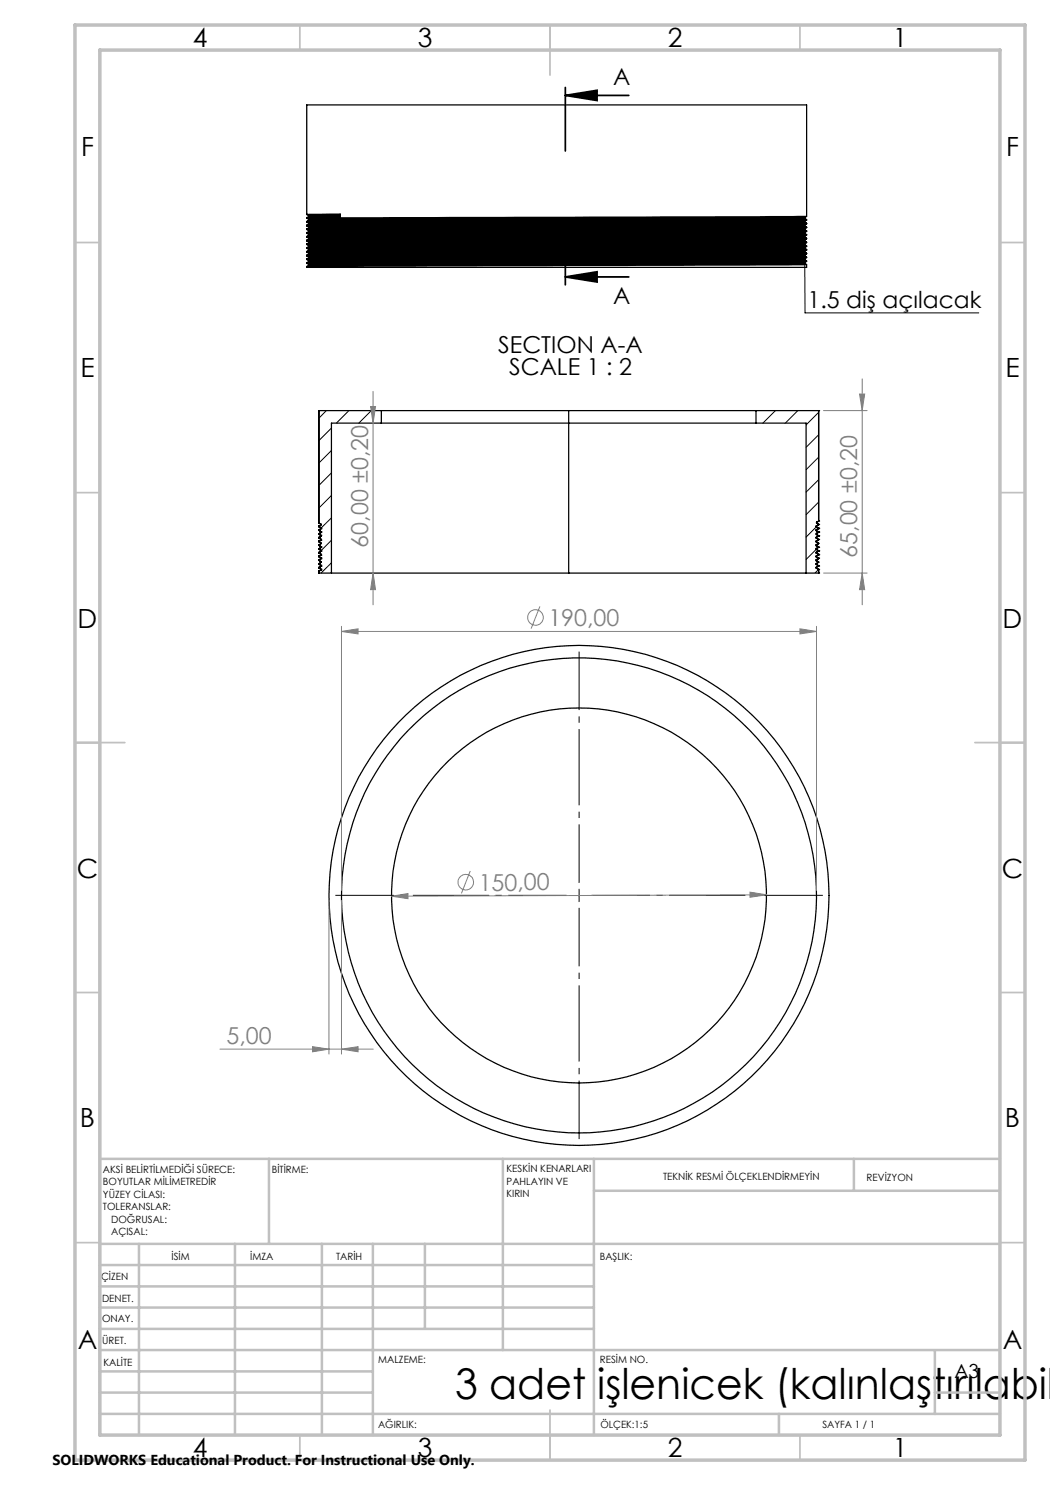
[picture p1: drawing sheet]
<svg xmlns="http://www.w3.org/2000/svg" width="210mm" height="297mm" viewBox="0 0 210 297" stroke-linecap="round" stroke-linejoin="round" font-family="sans-serif">
<g fill="none" stroke="#000" stroke-width=".25">
<path d="M61.3 51.9l.4 .2M61.3 51.1l.4 .3M61.3 50.4l.4 .2M61.3 49.6l.4 .3M61.3 48.9l.4 .2M61.3 48.2l.4 .2M61.3 47.4l.4 .2M61.3 46.6l.4 .3M61.3 45.9l.4 .2M61.3 45.2l.4 .2M61.3 44.4l.4 .2M61.3 43.6l.4 .3"/>
<path d="M61.3 42.9l.4 .2M61.3 52.6l.4 .3M61.3 52.6h.1M61.3 51.9h.1M61.3 51.1h.1M61.3 50.4h.1M61.3 49.6h.1M61.3 48.9h.1M61.3 48.2h.1M61.3 47.4h.1M61.3 46.6h.1M61.3 45.9h.1"/>
<path d="M61.3 45.2h.1M61.3 44.4h.1M61.3 43.6h.1M61.3 42.9h.1M61.3 42.9l6.8-.1v.7h-6.8M61.3 42.9v-21.9h100v22.2M61.3 43.5v.1M61.3 44.3v.1M61.3 45v.2M61.3 45.8v.1M61.3 47.3v.1M61.3 48v.2"/>
<path d="M61.3 48.8v.1M61.3 50.3v.1M61.3 51v.1M61.3 51.8v.1M61.7 52.3l-.4 .3M61.7 51.6l-.4 .2M61.7 50.8l-.4 .2M61.7 50.1l-.4 .2M61.7 49.3l-.4 .3M61.7 48.6l-.4 .2M61.7 47.8l-.4 .2M61.7 47.1l-.4 .2"/>
<path d="M61.7 46.3l-.4 .2M61.7 45.6l-.4 .2M61.7 44.8l-.4 .2M61.7 44.1l-.4 .2M61.7 43.3l-.4 .2M61.7 53.1l-.4 .2M61.7 52.1v.2M61.7 51.4v.2M61.7 50.6v.2M61.7 49.9v.2M61.7 49.1v.2M61.7 48.4v.2"/>
<path d="M61.7 47.6v.2M61.7 46.9v.2M61.7 46.1v.2M61.7 52.9v.2M61.7 43.1v.2M61.7 43.9v.2M61.7 44.6v.2M61.7 45.4v.2M68.1 43.1h-6.3M68.1 43.2l-6.3 .1M160.9 52.5l-99.1 .4M160.9 51.7l-99.1 .4"/>
<path d="M160.9 51l-99.1 .4M160.9 50.2l-99.1 .4M160.9 49.5l-99.1 .4M160.9 48.8l-99.1 .3M160.9 48l-99.1 .4M160.9 47.2l-99.1 .4M160.9 46.5l-99.1 .4M160.9 45.8l-99.1 .3M160.9 45l-99.1 .4M160.9 44.2l-99.1 .4M160.9 43.5l-99.1 .4M160.9 52.7l-99.1 .4"/>
<path d="M160.9 51.9l-99.1 .4M160.9 51.2l-99.1 .4M160.9 50.4l-99.1 .4M160.9 49.7l-99.1 .4M160.9 48.9l-99.1 .4M160.9 48.2l-99.1 .4M160.9 47.4l-99.1 .4M160.9 46.7l-99.1 .4M160.9 45.9l-99.1 .4M160.9 45.2l-99.1 .4M160.9 44.4l-99.1 .4M160.9 43.7l-99.1 .4"/>
<path d="M161.3 52.3l-100 .3M161.3 51.5l-100 .4M161.3 50.8l-100 .3M161.3 48.5l-100 .4M161.3 47.8l-100 .4M161.3 47l-100 .4M161.3 43.2l-100 .4M161.3 43.9l-100 .4M161.3 47.7l-100 .3M161.3 48.4l-100 .4M161.3 49.2l-100 .4M161.3 51.4l-100 .4"/>
<path d="M161.3 52.2l-100 .4M161.3 52.9l-100 .4M161.3 50.7l-.4 .3v.2l.4 .2-.4 .3v.2l.4 .3-.4 .3v.2l.4 .2v.6h-100v-.2M161.3 50l-.4 .2v.2l.4 .3M161.3 49.3l-.4 .2v.2l.4 .2M161.3 46.9l-.4 .3v.2l.4 .3-.4 .3v.2l.4 .2-.4 .4v.1l.4 .4M161.3 46.3l-.4 .2v.2l.4 .2M161.3 45.5l-.4 .3v.1l.4 .3M161.3 44.8l-.4 .2v.2l.4 .2M161.3 44l-.4 .2v.2l.4 .3M161.3 43.3l-.4 .2v.2l.4 .3M161.3 50l-100 .4"/>
<path d="M161.3 49.3l-100 .3M161.3 46.3l-100 .3M161.3 45.5l-100 .4M161.3 44.8l-100 .4M161.3 44l-100 .4M161.3 44.7l-100 .3M161.3 45.4l-100 .4M161.3 46.2l-100 .3M161.3 46.9l-100 .4M161.3 49.9l-100 .4M161.3 50.7l-100 .3M161.3 44.7v.1"/>
<path d="M161.3 45.4v.1M161.3 46.2v.1M161.3 49.9v.1M63.8 82.1v22.5M76.3 84.6h74.9M76.3 82.1h37.4M76.3 82.1h-12.6v22.5M76.3 84.6h-10v30M76.3 82.1v2.5M113.7 82.1h37.5M113.7 82.1v32.5M151.2 82.1h12.5"/>
<path d="M151.2 84.6h10v30M151.2 82.1v2.5M163.7 82.1h.1M163.7 82.1v22.1M63.7 109l.4 .3M63.7 112.1l.4 .2M63.7 108.3l.4 .3M63.7 112.7l.4 .4M63.7 105.2l.4 .4M63.7 104.6l.4 .2M63.7 112.7h.1M63.7 112.1h.1"/>
<path d="M63.7 109h.1M63.7 108.3h.1M63.7 105.2h.1M63.7 104.6h.1M63.8 109.7h.1M63.8 110.6h.1M63.8 110.6l.4 .2M63.8 109.1h.1M63.8 109.1l.4 .2M63.8 111.3h.1M63.8 111.3l.4 .3M63.8 112h.1"/>
<path d="M63.8 112.1l.4 .2M63.8 109.9h.1M63.8 109.9l.4 .2M63.8 110.5h.1M63.8 108.3l.4 .3M63.8 113.5h.1M63.8 112.9h.1M63.8 112.9l.4 .2M63.8 108.2h.1M63.8 106h.1M63.8 106.1h.1M63.8 106.1l.4 .2"/>
<path d="M63.8 105.3h.1M63.8 105.3l.4 .3M63.8 104.6l.4 .2M63.8 107.6h.1M63.8 107.6l.4 .2M63.8 106.7h.1M63.8 106.9h.1M63.8 106.9l.4 .2M63.8 107.5h.1M63.8 113.6h.1M63.8 113.6l.4 .2M63.8 105.2v.1"/>
<path d="M63.8 106v.1M63.8 106.7v.2M63.8 107.5v.1M63.8 108.2v.1M63.8 109v.1M63.8 109.7v.2M63.8 110.5v.1M63.8 112v.1M63.8 112.7v.2M63.8 113.5v.1M64.1 109.5l-.4 .2 .4 .4M64.1 110.3l-.4 .2 .4 .3"/>
<path d="M64.1 111l-.4 .3 .4 .3M64.1 112.5l-.4 .2M64.1 111.8l-.4 .3M64.1 108.8l-.4 .2M64.1 113.3l-.4 .2 .4 .3M64.1 108l-.4 .3M64.1 105.8l-.4 .2 .4 .3M64.1 105l-.4 .2M64.1 107.3l-.4 .2 .4 .3M64.1 106.5l-.4 .2 .4 .4M64.1 114l-.4 .3v.3h2.6M64.1 110.8v.2"/>
<path d="M64.1 109.3v.2M64.1 112.3v.2M64.1 111.6v.2M64.1 108.6v.2M64.1 110.1v.2M64.1 113.8v.2M64.1 113.1v.2M64.1 107.8v.2M64.1 104.8v.2M64.1 106.3v.2M64.1 105.6v.2M64.1 107.1v.2"/>
<path d="M64.1 112.3h.1M64.1 112.5h.1M64.1 108.8h.1M64.1 108.6h.1M64.1 105h.1M64.1 104.8h.1M64.2 109.5h.1M64.2 109.5l-.4 .2M64.2 111h.1M64.2 111l-.4 .3M64.2 109.3h.1M64.2 112.5l-.4 .2"/>
<path d="M64.2 111.6h.1M64.2 111.8h.1M64.2 111.8l-.4 .2M64.2 108.8l-.4 .2M64.2 110.1h.1M64.2 110.3h.1M64.2 110.3l-.4 .2M64.2 113.3h.1M64.2 113.3l-.4 .2M64.2 113.1h.1M64.2 108h.1M64.2 108l-.4 .2"/>
<path d="M64.2 105.8h.1M64.2 105.8l-.4 .2M64.2 105l-.4 .2M64.2 106.3h.1M64.2 105.6h.1M64.2 106.5h.1M64.2 106.5l-.4 .2M64.2 107.1h.1M64.2 107.2l-.4 .3M64.2 113.8h.1M64.2 114h.1M64.2 114l-.4 .2v.4"/>
<path d="M64.2 110.8v.2M64.2 112.3v.2M64.2 108.6v.2M64.2 110.1v.2M64.2 107.8v.2M64.2 107.1v.1M64.2 106.3v.2M64.2 104.8v.2M64.2 107.2v.1M64.2 107.8h.1M64.2 110.8h.1M66.3 114.6h47.4"/>
<path d="M113.7 114.6h47.5M161.2 114.6h2.5M163.2 109.9h.1M163.2 111.2h.1M163.2 111.4h.1M163.2 109.7h.1M163.2 112.9h.1M163.2 111.9l.1 .1M163.2 112.1h.1M163.2 112.7h.1M163.2 109.1h.1M163.2 110.6h.1"/>
<path d="M163.2 108.9l.1 .1M163.2 113.6h.1M163.2 113.4h.1M163.2 108.4h.1M163.2 106.1h.1M163.2 105.4h.1M163.2 105.9h.1M163.2 105.2h.1M163.2 108.2h.1M163.2 107.5h.1M163.2 107.6h.1M163.2 109.9l.4 .2"/>
<path d="M163.2 111.4l.4 .2M163.2 112.9l.4 .2M163.2 112.1l.4 .3M163.2 109.1l.4 .3M163.2 110.6l.4 .3M163.2 113.6l.4 .3M163.2 108.4l.4 .2M163.2 106.1l.4 .3M163.2 105.4l.4 .2M163.2 107.6l.4 .3M163.3 106.9l.3 .2M163.3 109.9l.4 .2"/>
<path d="M163.3 111.4l.4 .2M163.3 112.9l.4 .2M163.3 112.1l.4 .4M163.3 109.1l.4 .3M163.3 110.6l.4 .3M163.3 113.6l.4 .3M163.3 108.4l.4 .2M163.3 106.1l.4 .3M163.3 105.4l.4 .2M163.3 106.9l.4 .2M163.3 107.6l.4 .3M163.3 104.6l.4 .3"/>
<path d="M163.3 104.6h.1M163.3 104.5h.1M163.3 104.5v.1M163.3 111.2v.2M163.3 109.7v.2M163.3 112.7v.2M163.3 112v.1M163.3 109v.1M163.3 110.5v.1M163.3 113.4v.2M163.3 105.2v.2M163.3 105.9v.2"/>
<path d="M163.3 106.7v.2M163.3 107.5v.1M163.3 108.2v.2M163.7 110.9l-.5 .3M163.7 109.5l-.5 .2M163.7 111.7l-.5 .2M163.7 112.5l-.5 .2M163.7 110.2l-.4 .3M163.7 108.7l-.5 .2M163.7 113.2l-.5 .2M163.7 106.5l-.4 .2M163.7 105.7l-.5 .2"/>
<path d="M163.7 104.9l-.5 .3M163.7 107.9l-.5 .3M163.7 107.2l-.5 .3M163.7 113.1h.1M163.7 111.7h.1M163.7 112.5h.1M163.7 109.4h.1M163.7 108.7h.1M163.7 108.6h.1M163.7 108h.1M163.7 104.2l-.4 .3v.1l.4 .3M163.7 110.1h.1"/>
<path d="M163.7 111l-.4 .2M163.7 111h.1M163.7 111.6h.1M163.7 109.5l-.4 .2M163.7 109.5h.1M163.7 111.7l-.4 .3M163.7 112.5l-.4 .2M163.7 110.2h.1M163.7 110.9h.1M163.7 108.7l-.4 .3M163.7 113.9h.1M163.7 113.2l-.4 .2"/>
<path d="M163.7 113.2h.1M163.7 106.4h.1M163.7 105.6h.1M163.7 106.5h.1M163.7 105.7l-.4 .2M163.7 105.7h.1M163.7 104.9l-.4 .3M163.7 108l-.4 .2M163.7 107.1h.1M163.7 107.2l-.4 .3M163.7 107.2h.1M163.7 107.9h.1"/>
<path d="M163.7 104.9h.1M163.7 104.2l-.4 .3M163.7 104.2h.1M163.7 114.6h.1M163.7 105.6v.1M163.7 106.4v.1M163.7 107.1v.1M163.7 107.9v.1M163.7 108.6v.1M163.7 109.4v.1M163.7 110.1v.1M163.7 110.9v.1"/>
<path d="M163.7 111.6v.1M163.7 113.1v.1M163.7 113.9v.7"/>
<circle cx="115.8" cy="179.1" r="47.5"/>
<circle cx="115.8" cy="179.1" r="37.5"/>
<circle cx="115.8" cy="179.1" r="50"/>
</g>
<g fill="none" stroke="#000" stroke-width=".2">
<path d="M160.9 49.7l.1 12.9h34.8M65.3 82.1l-1.5 1.5M66.3 85.6l-2.5 2.5M66.3 90.1l-2.5 2.5M66.3 94.6l-2.5 2.5M66.3 99.1l-2.5 2.5M69.8 82.1l-2.5 2.5M74.3 82.1l-2.5 2.5M76.3 84.6h-.1M155.1 82.1l-2.5 2.5M159.6 82.1l-2.5 2.5M163.7 82.5l-2.5 2.5"/>
<path d="M163.7 87l-2.5 2.5M163.7 91.4l-2.5 2.5M163.7 96l-2.5 2.4M64 105.9l-.2 .2M64 110.4l-.2 .2M66.3 103.6l-2.1 2.1M66.3 108.1l-2.1 2.1M66.3 112.6l-2.1 2M163.3 105.3l-2.1 2.1M163.3 109.8l-2.1 2.1M163.7 100.4l-2.5 2.5M163.7 104.9l-.1 .2"/>
<path d="M163.7 109.4l-.2 .2M163.7 113.9l-.7 .7M114.5 179.1h2.6M115.8 177.8v2.5"/>
</g>
<g fill="none" stroke="#808080" stroke-width=".2">
<path d="M74.6 78.3v42.7M171.9 78.8h1l-.5 3.3zM172.4 75.8v45.2M74.1 81.3h1l-.5 3.3zM164.7 82.1h8.7M74.6 114.6l.5 3.3h-1zM164.7 114.6h8.7M172.4 114.6l.5 3.3h-1zM68.3 126.3l3.3-.5v1zM68.3 125.3v52.8M68.3 126.3h95M108 121.3l-1.8 4.4"/>
<path d="M160 125.8l3.3 .5-3.3 .5zM163.3 125.3v52.8M78.3 179.2l3.3-.5v1zM94.1 174.2l-1.8 4.5M150 178.4l3.3 .6-3.3 .5zM153.3 179l-75 .2M65.8 180.1v30.7M68.3 180.1v30.7M44 209.8h30.6M62.5 209.3l3.3 .5-3.3 .6zM68.3 209.8l3.3-.5v1.1z"/>
<circle cx="107.1" cy="123.5" r="1.55"/>
<circle cx="93.2" cy="176.4" r="1.55"/>
</g>
<path d="M113.1 19.1l6.3-1v2zM113.1 19.1h12.7M113.1 17.5v12.7M113.1 55.4l6.3-1v2zM113.1 44.3v12.7M113.1 55.4h12.7" fill="none" stroke="#000" stroke-width=".35"/>
<path d="M113.3 179.1h-46.2M115.8 176.6v-46.3M118.3 179.1h46.3M115.8 181.6v46.2" fill="none" stroke="#000" stroke-width=".2" stroke-dasharray="15.2 1.3 1.3 1.3" stroke-dashoffset="3.5" stroke-linecap="butt"/>
<g fill="none" stroke="#c0c0c0" stroke-width=".35">
<path d="M60 5v5M110 5v10M160 5v5M15 48.5h5M200 48.5h5M15 98.5h5M200 98.5h5M15 148.5h10M195 148.5h10M15 198.5h5M200 198.5h5M15 248.5h5"/>
<path d="M200 248.5h5M60 287v5M110 282v10M160 287v5"/>
</g>
<g fill="none" stroke="#c0c0c0" stroke-width=".5">
<path d="M53.8 231.8v17M100.6 231.8v38.2M118.8 231.8v55.2M118.8 238.2h81.2M170.8 231.8v6.4M200 231.8h-180v55.2M20 248.8h180M20 257.3h98.8M20 253h98.8M27.8 248.8v38.2M47 248.8v38.2M64.4 248.8v38.2"/>
<path d="M74.6 248.8v38.2M85 248.8v17M20 265.8h98.8M20 261.5h98.8M20 278.5h54.6M20 274.3h54.6M20 270h180M187 278.5h13M187 270v12.8M20 282.8h180M155.8 282.8v4.2"/>
</g>
<path d="M15 5h190v287h-190zM20 10h180v277h-180z" fill="none" stroke="#c0c0c0" stroke-width=".7"/>
<g fill="#000">
<path d="M160.7 49.5l.2-.1v.3v-.3a.33 .33 0 0 1 .3 .4 .33 .33 0 0 1-.4 .2 .33 .33 0 0 1-.1-.5z"/>
<path d="M113.1 19.1l6.3-1v2zM113.1 55.4l6.3-1v2z"/>
</g>
<g fill="#808080">
<path d="M62.5 209.3l3.3 .5-3.3 .6zM68.3 209.8l3.3-.5v1.1zM68.3 126.3l3.3-.5v1zM160 125.8l3.3 .5-3.3 .5z"/>
<path d="M150 178.4v1.1l3.3-.5zM78.3 179.2l3.3 .5v-1z"/>
<path d="M74.1 81.3h1l-.5 3.3zM74.6 114.6l.5 3.3h-1zM171.9 78.8h1l-.5 3.3zM172.4 114.6l.5 3.3h-1z"/>
</g>
<text font-size="8.5" x="91" y="279.7">3 adet işlenicek (kalınlaştırılabil</text>
<g font-size="5.3">
<text x="38.5" y="9.5">4</text>
<text x="83.5" y="9.5">3</text>
<text x="133.5" y="9.5">2</text>
<text x="178.5" y="9.5">1</text>
<text x="16.2" y="31.2">F</text>
<text x="201.2" y="31.2">F</text>
<text x="16.1" y="75.5">E</text>
<text x="201.1" y="75.5">E</text>
<text x="15.5" y="125.5">D</text>
<text x="200.5" y="125.5">D</text>
<text x="15.4" y="175.5">C</text>
<text x="200.4" y="175.5">C</text>
<text x="16" y="225.5">B</text>
<text x="201" y="225.5">B</text>
<text x="15.5" y="269.7">A</text>
<text x="200.5" y="269.7">A</text>
<text x="38.5" y="291.5">4</text>
<text x="83.5" y="291.5">3</text>
<text x="133.5" y="291.5">2</text>
<text x="178.5" y="291.5">1</text>
</g>
<g font-size="4.7">
<text x="122.6" y="17">A</text>
<text x="122.6" y="60.7">A</text>
<text x="161.5" y="61.5">1.5 diş açılacak</text>
<text x="99.6" y="70.6">SECTION A-A</text>
<text x="101.8" y="75.1">SCALE 1 : 2</text>
</g>
<g font-size="4.7" fill="#808080">
<text x="73.6" y="109.5" transform="rotate(-90 73.6 109.5)">60,00 ±0,20</text>
<text x="171.4" y="111.6" transform="rotate(-90 171.4 111.6)">65,00 ±0,20</text>
<text x="109.7" y="125.2">190,00</text>
<text x="95.7" y="178.1">150,00</text>
<text x="45.3" y="208.8">5,00</text>
</g>
<text font-size="3.9" x="190.9" y="275.5">A3</text>
<text font-size="2.9" x="10.5" y="292.9">SOLIDWORKS Educational Product. For Instructional Use Only.</text>
<g font-size="2">
<text x="20.6" y="234.6">AKSİ BELİRTİLMEDİĞİ SÜRECE:</text>
<text x="20.6" y="237.1">BOYUTLAR MİLİMETREDİR</text>
<text x="20.6" y="239.6">YÜZEY CİLASI:</text>
<text x="54.4" y="234.6">BİTİRME:</text>
<text x="101.3" y="234.5">KESKİN KENARLARI</text>
<text x="101.3" y="237">PAHLAYIN VE</text>
<text x="101.3" y="239.5">KIRIN</text>
<text x="132.6" y="236">TEKNİK RESMİ ÖLÇEKLENDİRMEYİN</text>
<text x="173.3" y="236.2">REVİZYON</text>
<text x="20.6" y="242.1">TOLERANSLAR:</text>
<text x="22.2" y="244.6">DOĞRUSAL:</text>
<text x="22.2" y="247.1">AÇISAL:</text>
<text x="34.3" y="252">İSİM</text>
<text x="50" y="251.9">İMZA</text>
<text x="67.2" y="251.9">TARİH</text>
<text x="120" y="251.9">BAŞLIK:</text>
<text x="20.2" y="256.1">ÇİZEN</text>
<text x="20.4" y="260.3">DENET.</text>
<text x="20.4" y="264.4">ONAY.</text>
<text x="20.5" y="268.8">ÜRET.</text>
<text x="20.7" y="273.1">KALİTE</text>
<text x="75.6" y="272.5">MALZEME:</text>
<text x="120" y="272.5">RESİM NO.</text>
<text x="75.6" y="285.5">AĞIRLIK:</text>
<text x="120.1" y="285.6">ÖLÇEK:1:5</text>
<text x="164.5" y="285.6">SAYFA 1 / 1</text>
</g>
</svg>
